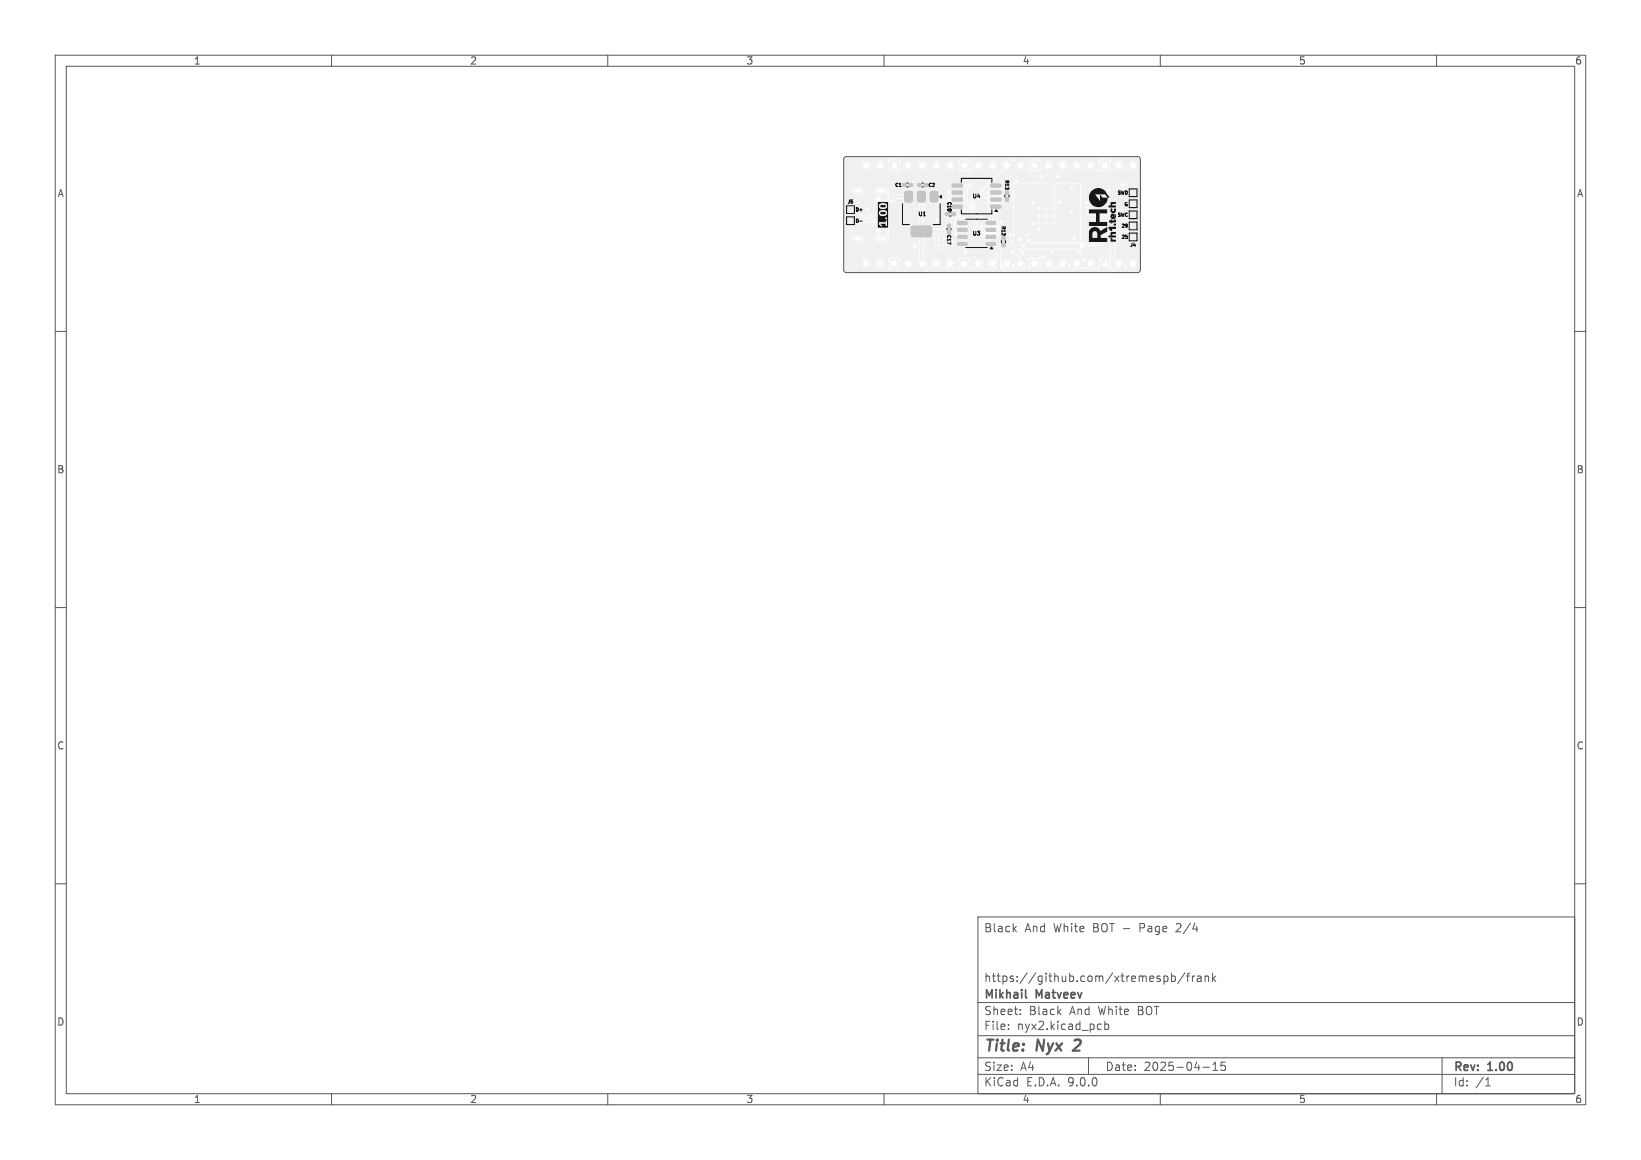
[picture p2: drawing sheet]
<svg xmlns="http://www.w3.org/2000/svg" width="297mm" height="210mm" viewBox="0 0 297 210" stroke-linecap="round" stroke-linejoin="round" font-family="sans-serif">
<g fill="#f0f0f0" stroke="#f0f0f0" stroke-width=".18">
<path d="M161 29.2h1.6v1.6h-1.6z"/>
<path d="M173.7 29.2h1.6v1.6h-1.6z"/>
<path d="M186.4 29.2h1.6v1.6h-1.6z"/>
<path d="M199.1 29.2h1.6v1.6h-1.6z"/>
<path d="M199.1 46.9h1.6v1.6h-1.6z"/>
<path d="M186.4 46.9h1.6v1.6h-1.6z"/>
<path d="M173.7 46.9h1.6v1.6h-1.6z"/>
<path d="M161 46.9h1.6v1.6h-1.6z"/>
<path d="M171.5 40.6h.5v.7h-.5z"/>
<path d="M171.5 41.7h.5v.7h-.5z"/>
<path d="M153.4 37.5h1v1h-1z"/>
<path d="M153.4 39.5h1v1h-1z"/>
<path d="M179.3 37.1h1.8l.1 .5-1.8 .1z"/>
<path d="M179.3 35.9l1.8-.1 .1 .5-1.8 .1z"/>
<path d="M179.3 34.6h1.8l.1 .5-1.8 .1z"/>
<path d="M179.3 33.3h1.8l.1 .5-1.8 .1z"/>
<path d="M172.3 33.3h1.8l.1 .5-1.8 .1z"/>
<path d="M172.3 34.6h1.8l.1 .5-1.8 .1z"/>
<path d="M172.3 35.9l1.8-.1 .1 .5-1.8 .1z"/>
<path d="M172.3 37.1h1.8l.1 .5-1.8 .1z"/>
<path d="M181.3 44h.6v.7h-.6z"/>
<path d="M181.3 42.8h.6v.7h-.6z"/>
<path d="M178.5 43.9h1.6l.1 .5h-1.7z"/>
<path d="M178.5 42.6h1.6l.1 .5-1.7 .1z"/>
<path d="M178.5 41.4l1.6-.1 .1 .5-1.7 .1z"/>
<path d="M178.5 40.1h1.6l.1 .5h-1.7z"/>
<path d="M173.3 40.1h1.7v.5h-1.6z"/>
<path d="M173.3 41.4l1.7-.1v.5l-1.6 .1z"/>
<path d="M173.3 42.6h1.7v.5l-1.6 .1z"/>
<path d="M173.3 43.9h1.7v.5h-1.6z"/>
<path d="M172.2 38.5h.7v.5h-.7z"/>
<path d="M171.1 38.5h.7v.5h-.7z"/>
<path d="M204.6 42.4h1v1h-1z"/>
<path d="M204.6 40.4h1v1h-1z"/>
<path d="M204.6 38.4h1v1h-1z"/>
<path d="M204.6 36.4h1v1h-1z"/>
<path d="M204.6 34.4h1v1h-1z"/>
<path d="M168.5 34.7l.9-.1 .3 .2 .1 1.4-.2 .3-.9 .1-.3-.2-.1-1.4z"/>
<path d="M166.1 34.8l.3-.2h.8l.2 .2 .1 1.4-.2 .3-.9 .1-.3-.2z"/>
<path d="M165 41l.4-.1 3 .1 .2 .3v1.3l-.4 .3-3.1-.1-.2-.4v-1.1z"/>
<path d="M163.8 34.8l.3-.2h.8l.2 .2 .1 1.4-.2 .3-.9 .1-.3-.2z"/>
<path d="M163.4 33.2h.6v.6h-.6z"/>
<path d="M164.5 33.2h.6v.6h-.6z"/>
<path d="M166.1 33.2h.7v.6h-.7z"/>
<path d="M167.2 33.2h.7v.6h-.7z"/>
<path d="M182 34.6h.5v.6h-.5z"/>
<path d="M182 35.8h.5v.6h-.5z"/>
<circle cx="156.8" cy="30" r=".8"/>
<circle cx="159.3" cy="30" r=".8"/>
<circle cx="164.4" cy="30" r=".8"/>
<circle cx="166.9" cy="30" r=".8"/>
<circle cx="169.5" cy="30" r=".8"/>
<circle cx="172" cy="30" r=".8"/>
<circle cx="177.1" cy="30" r=".8"/>
<circle cx="179.6" cy="30" r=".8"/>
<circle cx="182.2" cy="30" r=".8"/>
<circle cx="184.7" cy="30" r=".8"/>
<circle cx="189.8" cy="30" r=".8"/>
<circle cx="192.3" cy="30" r=".8"/>
<circle cx="194.9" cy="30" r=".8"/>
<circle cx="197.4" cy="30" r=".8"/>
<circle cx="202.5" cy="30" r=".8"/>
<circle cx="205" cy="30" r=".8"/>
<circle cx="188" cy="37.7" r=".3"/>
<circle cx="189.4" cy="37.7" r=".3"/>
<circle cx="190.8" cy="37.7" r=".3"/>
<circle cx="188" cy="39.1" r=".3"/>
<circle cx="189.4" cy="39.1" r=".3"/>
<circle cx="190.8" cy="39.1" r=".3"/>
<circle cx="188" cy="40.4" r=".3"/>
<circle cx="189.4" cy="40.4" r=".3"/>
<circle cx="190.8" cy="40.4" r=".3"/>
<circle cx="205" cy="47.7" r=".8"/>
<circle cx="202.5" cy="47.7" r=".8"/>
<circle cx="197.4" cy="47.7" r=".8"/>
<circle cx="194.9" cy="47.7" r=".8"/>
<circle cx="192.3" cy="47.7" r=".8"/>
<circle cx="189.8" cy="47.7" r=".8"/>
<circle cx="184.7" cy="47.7" r=".8"/>
<circle cx="182.2" cy="47.7" r=".8"/>
<circle cx="179.6" cy="47.7" r=".8"/>
<circle cx="177.1" cy="47.7" r=".8"/>
<circle cx="172" cy="47.7" r=".8"/>
<circle cx="169.5" cy="47.7" r=".8"/>
<circle cx="166.9" cy="47.7" r=".8"/>
<circle cx="164.4" cy="47.7" r=".8"/>
<circle cx="159.3" cy="47.7" r=".8"/>
<circle cx="156.8" cy="47.7" r=".8"/>
<circle cx="161.5" cy="36.4" r=".4"/>
<circle cx="181.2" cy="40.1" r=".4"/>
<circle cx="196.2" cy="47.1" r=".4"/>
<circle cx="200.7" cy="34.3" r=".4"/>
<circle cx="188.8" cy="46.5" r=".4"/>
<circle cx="183.1" cy="43.8" r=".4"/>
<circle cx="177.7" cy="41" r=".4"/>
<circle cx="182.9" cy="42.6" r=".4"/>
<circle cx="170.9" cy="43.2" r=".4"/>
<circle cx="188.4" cy="31.9" r=".4"/>
<circle cx="177.3" cy="42.6" r=".4"/>
<circle cx="183.2" cy="45.7" r=".4"/>
<circle cx="183.4" cy="48.2" r=".4"/>
<circle cx="184" cy="32.9" r=".4"/>
<circle cx="203.7" cy="48.3" r=".4"/>
<circle cx="193.6" cy="48.2" r=".4"/>
<circle cx="169.6" cy="39.8" r=".4"/>
<circle cx="177.6" cy="39.3" r=".4"/>
<circle cx="174.7" cy="45.6" r=".4"/>
<circle cx="185.1" cy="45.6" r=".4"/>
<circle cx="157" cy="37.9" r=".4"/>
<circle cx="191.4" cy="32" r=".4"/>
<circle cx="180.2" cy="38.6" r=".4"/>
<circle cx="157.3" cy="42" r=".4"/>
<circle cx="196.6" cy="36.7" r=".4"/>
<circle cx="183.4" cy="29" r=".4"/>
<circle cx="191.8" cy="36.6" r=".4"/>
<circle cx="194.5" cy="43.3" r=".4"/>
<circle cx="172.4" cy="43.8" r=".4"/>
<circle cx="194" cy="34" r=".4"/>
<circle cx="187" cy="40.6" r=".4"/>
<circle cx="187" cy="36.6" r=".4"/>
<circle cx="185.8" cy="42.6" r=".4"/>
<circle cx="184.5" cy="43.3" r=".4"/>
<circle cx="194" cy="38.4" r=".4"/>
<circle cx="187.9" cy="41.5" r=".4"/>
<circle cx="165.6" cy="44.6" r=".4"/>
<circle cx="202.7" cy="42.7" r=".4"/>
<circle cx="185.3" cy="44.4" r=".4"/>
<circle cx="183.3" cy="35.7" r=".4"/>
<circle cx="176.3" cy="37.5" r=".4"/>
<circle cx="171.8" cy="36.3" r=".4"/>
<circle cx="178.9" cy="36.5" r=".4"/>
<circle cx="178.8" cy="34.9" r=".4"/>
<circle cx="175.3" cy="33.5" r=".4"/>
<circle cx="171.8" cy="34.8" r=".4"/>
<circle cx="157.8" cy="39.2" r=".4"/>
<circle cx="158.2" cy="40.2" r=".4"/>
<circle cx="176.4" cy="41.2" r=".4"/>
<circle cx="203.3" cy="33.4" r=".4"/>
<circle cx="196.8" cy="37.6" r=".4"/>
<circle cx="186.3" cy="43.5" r=".4"/>
<circle cx="195.5" cy="45.5" r=".4"/>
<circle cx="190.3" cy="45.4" r=".4"/>
</g>
<path d="M155 34.5h.6M158.9 34.5h1.1M155 43.2h.6M158.9 43.2h1.1" fill="none" stroke="#f0f0f0" stroke-width="1"/>
<g fill="none" stroke="#f0f0f0" stroke-width=".18">
<path d="M153.9 38h.7l1.3 1.2h1.9M153.9 40h.7M159.5 34.5h1.2v8.7h-1.2M163.7 33.5v.9l.8 .8M166.4 34.4h.1M166.4 33.5v.9M171.8 36.3l.1-.2h2.3l.2 .3v2.2l-1.5 1.4v2.5l.4 .4h.9M171.8 34.8l.1 .1h2.3l.5 .4v3.4l-1.6 1.4v1.3l.2 .2h.9M172.6 38.8l-.4 .3M174.2 33.6l.7 .7v4.5l-.8 .8v.6M175.3 33.5l-2 .1M178.8 34.9h1.5l-.6 .5h-2.6l-1.7 1.7v.9l1.2 1.1v1.4l.4 .4v.4l.2 .3h2.1"/>
<path d="M178.9 36.5v.4l.2 .2M179.1 34.9h.1M179.1 37.1v.6l.3 .3v1.1l1 1v2.6l-.2 .2h-.9M179.8 35.7h.1M180.3 37.4l-.7 .6v1l1 1v2.2l1 .9M180.3 36.1v.6l-.3 .2h-.7l-.2 .2M182.1 34.8v.6l-.4 .4h-.3l-.2-.1h-4l-.9 .9v.9M182.2 30l-7 7v1.1l1.1 1.1v1.7l.3 .3h-.2l.7 .7h.8l.4 .4v.9l1 1M182.3 34.9l.8 .9h.2M182.3 36.1h-.9v.3l-.2 .2h-.4v.6M196.8 37.6l.2 1.3h8.1M203.3 33.4v1.2"/>
<path d="M203.6 34.9h1.5M154.8 40.2h3.4M166.9 47.7l.6 .7M205.1 40.9l-.9 .9h-2.9l-2.3 2.2h-12.2l-.5-.5M205.1 42.9l-.9-.9h-2.8l-2.3 2.3h-2.6l-1 1v.2l-.4-.4h-4.5l-.3 .3"/>
</g>
<path d="M163.7 33.5l.8 .8v.9M164.5 35.6h-2.2l-.8 .8M166.4 33.5v1.8M166.8 35.6v12M173.3 37.4v.7l-1.5 1.5v1.3l-1 1h-4M191.4 32l-.6 .6v5.1M166.8 44.4h-1l-.2 .2M170.1 41.9l-.5 .6v2.3h1.8l1-1 .4 .4h1.4M181.6 44.3l-.8 .9v3.6l-.2 .2M184.5 43.3l-.6 .5v1.7l2 1.8v1.6l-.1 .1M202.7 42.7l-1.4 1.1v4.9l-.3 .3h-32.8l-1.3-1.3" fill="none" stroke="#f0f0f0" stroke-width=".5"/>
<g fill="#f0f0f0">
<path d="M152.8 28.5l.4-.1h52.7l.3 .1 .2 .2v1.2h-.4l-.1-.2a.96 .96 0 0 0-1-.7 .96 .96 0 0 0-.8 .9h-.7v-.2a.95 .95 0 0 0-1.4-.6h-1l-.2-.2h-.7v.6h-.3v-.6h-.7l-.2 .2-.1 .7 .7 .1h-1.1a.96 .96 0 0 0-1-.9 .96 .96 0 0 0-.9 .9h-.7v-.2a.96 .96 0 0 0-1-.7 .96 .96 0 0 0-.9 .9h-.6l-.1-.2a.96 .96 0 0 0-1-.7 .96 .96 0 0 0-.8 .9h-.7v-.2a.95 .95 0 0 0-1.4-.6h-1l-.2-.2h-.7v.6h-.3v-.6h-.7l-.2 .2-.1 .7 .7 .1h-1.1a.96 .96 0 0 0-1.5-.7 .96 .96 0 0 0 0 1.6 .96 .96 0 0 0 1.5-.7v-.2h1.1v.2h-.7l.1 .7 .2 .3h.7v-.7h.3v.7h.7l.2-.3v-.7h-.6v-.3h.6v-.7h1a.95 .95 0 0 0 0 1.7 .95 .95 0 0 0 1.4-.9h.7v.2a.96 .96 0 0 0 1 .8 .96 .96 0 0 0 .9-1h.6v.2a.96 .96 0 0 0 1.1 .8 .96 .96 0 0 0 .8-1h.7v.2a.96 .96 0 0 0 1 .8 .96 .96 0 0 0 .9-1h1.1v.2h-.7l.1 .7 .1 .2 .8 .1v-.7h.3v.7h.7l.2-.3v-.7h-.6v-.3h.6v-.7h1a.96 .96 0 0 0 0 1.7 .96 .96 0 0 0 1.4-.9h.7v.2a.96 .96 0 0 0 1 .8 .96 .96 0 0 0 .9-1h.4v4.5l-1.8-.2-.2 .5h-.7l-.2-.2v-.6a.57 .57 0 0 0 .2-.8 .57 .57 0 0 0-.9 0 .57 .57 0 0 0 .3 .8v.8l.5 .4h.8l.2 .4h1l.1-1.1h.7v2h-.5l-.2-.3h-.5v.6h-.3v-.6h-.4l-.2 .3v.3h1.6v-.3h.5v1h-.5v-.4h-.7v.7h-.3v-.7h-.6v.5l.2 .2h1.2l.2-.3h.5v1l-1.8-.2-.2 .5h-7.1l-.2-.6a.57 .57 0 0 0 .2-.9 .57 .57 0 0 0-.9 .1 .57 .57 0 0 0 .2 .8l.2 .8 .2 .2h7.4l.2 .4h1l.1-1.1h.7v9.2h-.4a.96 .96 0 0 0-1.5-.7 .96 .96 0 0 0 0 1.7 .96 .96 0 0 0 1.5-.8v-.2h.4v1.4l-.4 .3h-4.7l.4-.5 .1-.3a1 1 0 0 0 1.4-.1 1 1 0 0 0 0-1.4 1 1 0 0 0-1.4 0l-.1-3 .3-.3 .3-.1 .5-.4a.63 .63 0 0 0 .3-1h1l.3 .4 .1 .9h1.2v-1.2l-.9-.1-.4-.3 .4-.4h.9v-1.2h-1.2l-.1 .9-.3 .3-3 .1-2.2 2.2h-3.2v-10.5l-.2-.2-4.4 .1-.1 4.7a.32 .32 0 0 1-.4 0 .32 .32 0 0 1-.1-.4v-4.4h-6.2a.63 .63 0 0 1-.8 0l-.2 .3h-1.8l-.2-.4h-.9v.4h2.9v.4l-2.9-.1v.5h-.3v-.5h-1.1l.1 .4 .3 .1h1.7l.4-.4h1.8v1.4a.34 .34 0 0 1-.6-.2l-.1-.6h-.7l-.1 .3v.6l-.3 .3a.29 .29 0 0 1-.3-.2 .29 .29 0 0 1 .1-.3v-.5l-.2-.2-1.8 .1a.61 .61 0 0 0-.7-.1 .61 .61 0 0 0-.4 .6v.2l-.8-.1 1.6-1.6 1.1-.1v-.4h-.5v-.1l2.1-2.1a.96 .96 0 0 0 1.4-.5 .96 .96 0 0 0-.7-1.3 .96 .96 0 0 0-1.2 .9h-.6l-.1-.2a.96 .96 0 0 0-1-.7 .96 .96 0 0 0-.8 .9h-.7v-.2a.95 .95 0 0 0-1.4-.6h-1l-.2-.2h-.7v.6h-.3v-.6h-.7l-.2 .2-.1 .7 .7 .1h-1.1a.96 .96 0 0 0-1-.9 .96 .96 0 0 0-.9 .9h-.7v-.2a.96 .96 0 0 0-1-.7 .96 .96 0 0 0-.9 .9h-.6l-.1-.2a.96 .96 0 0 0-1-.7 .96 .96 0 0 0-.8 .9h-.7v-.2a.95 .95 0 0 0-1.4-.6h-1l-.2-.2h-.7v.6h-.3v-.6h-.7l-.2 .2-.1 .7 .7 .1h-1.1a.96 .96 0 0 0-1-.9 .96 .96 0 0 0-.9 .9h-.7v-.2a.96 .96 0 0 0-1.6-.4 .96 .96 0 0 0 .3 1.6 .96 .96 0 0 0 1.3-1h.7v.2a.96 .96 0 0 0 1 .8 .96 .96 0 0 0 .9-1h1.1v.2h-.7l.1 .7 .1 .2 .8 .1v-.7h.3v.7h.7l.2-.3v-.7h-.6v-.3h.6v-.7h1a.96 .96 0 0 0 0 1.7 .96 .96 0 0 0 1.4-.9h.7v.2a.96 .96 0 0 0 1 .8 .96 .96 0 0 0 .9-1h.6v.2a.96 .96 0 0 0 1.1 .8 .96 .96 0 0 0 .8-1h.7v.2a.96 .96 0 0 0 1 .8 .96 .96 0 0 0 .9-1h1.1v.2h-.7l.1 .7 .1 .2 .8 .1v-.7h.3v.7h.7l.2-.3v-.7h-.6v-.3h.6v-.7h1a.96 .96 0 0 0 0 1.7 .96 .96 0 0 0 1.4-.9h.7v.2a.96 .96 0 0 0 1 .8 .96 .96 0 0 0 .9-1h.6l.1 .6-6.1 6.1-.1-2.5a.59 .59 0 0 0 .7-.4 .59 .59 0 0 0-.4-.7 .59 .59 0 0 0-.7 .4h-.3l-.3-.3h-1.7l-.2 .2h-4l-.1-.3-.4-.1v.5l4.5-.1v.4h-4.5v.4l.4-.1 .1-.3h4l.2 .3h1.9l.4 .4v.5h-.1l-.5-.5-1.8 .1a.59 .59 0 0 0-.7-.3 .59 .59 0 0 0-.4 .7h-1.1l-.3-.5-.6-.1v1.2h-.3v-1.2a.72 .72 0 0 0-.9 .6v.6h2.1v-.6h1.1a.67 .67 0 0 0 1 .3l.2 .1h1.9l.1 .2v.3l-2-.1-.3 .1a.55 .55 0 0 0-.6 0 .55 .55 0 0 0-.3 .5h-1.1v-.5h-.9v1.1h-.3v-1.1h-.9v.5a.84 .84 0 0 0 1.2 .6 .72 .72 0 0 0 .9-.6h1.1a.61 .61 0 0 0 .5 .5 .61 .61 0 0 0 .6-.3l1.9 .2-.1 .3h-1.8l-.1 .2v.5l.6 .2a.57 .57 0 0 1-.6 .4l-.6-.2v.5h-.3v-.5a.45 .45 0 0 0-.5 .5h.8l-.2 .3h-.6a.66 .66 0 0 0 .6 .6l-.1 1.3-.7 .7-1.8-.1a.64 .64 0 0 0-.6-.7h-1v-3.9l.4-.4 .1-1.5a.71 .71 0 0 0-.9-.5l.1-.5 .5 .2v-1.2h-.3a.25 .25 0 0 1-.1 .2 .25 .25 0 0 1-.3-.1h-.5l-.3 .3h-.4l-.1-.3-.4-.1v.5l.9-.1v.4h-1l-.2-.3v-.5h-.2a.38 .38 0 0 1-.6 .1h-.5l-.2 .3v.4l.2 .3 .1 .5 .1 .2-.1 .5h-1.4l-1.1 .9-.1-1.6-.7-.6h-1.5l-.3 .2-.1 .4h-2.1l-.3-.5-1-.1a.65 .65 0 0 0-.6 .6 .65 .65 0 0 0 .6 .7l1-.1 .3-.3v-.3h2.1a.65 .65 0 0 0 .5 .7l1.6-.1 .1 .8h-1.1a.48 .48 0 0 0-.7-.3 .48 .48 0 0 0 0 .8 .48 .48 0 0 0 .7-.4v-.1h1.1v4.2h-1.7l-.2-.2a.33 .33 0 0 1-.3-.2 .33 .33 0 0 1 .1-.4 .58 .58 0 0 0-.4-.6 .58 .58 0 0 0-.7 .3h-1.4l-1.3-1.3-.1-.4-1.2 .1 .1 1.2h1l.3-.2 1 1h1.6l.5 .4-.1 .2h-2.7l-.4-.3-.1-.4h-1.1l-.1 .1v1.2h1.1l.3-.2 3 .1a.55 .55 0 0 0 .7 .2 .55 .55 0 0 0 .4-.6h1.7v1.6h-1.1v-.1a.48 .48 0 0 0-.8-.2 .48 .48 0 0 0 .2 .8 .48 .48 0 0 0 .6-.5h1.1l-.1 .9h-1.7l-.3 .2-.1 .3h-2.1a.65 .65 0 0 0-.6-.6h-.7a.65 .65 0 0 0-.6 .7 .65 .65 0 0 0 .6 .6h1l.3-.3v-.4h2.1l.1 .5 .4 .2h1.4l.7-.5v-6.7a.62 .62 0 0 0 .7 .3 .62 .62 0 0 0 .5-.5l.4-.4h1a.6 .6 0 0 0 .5 .8l1-.1 .3-.3v-1.6l-.1-.2-.3-.2v-.3a.48 .48 0 0 0 .6-.4h.4l.1 .2v.6l-.1 .4v1.4l.1 .3 .4 .2v3.9l-1.1 .1a.65 .65 0 0 0-.6 .5v1.2l.1 .3 .4 .2 1.2 .1-.1 .9h-.6a.58 .58 0 0 0-.6 .5 .58 .58 0 0 0 .4 .7 .58 .58 0 0 0 .7-.4l.2 .1v2.1l-.4 .6h-.7a.95 .95 0 0 0-1.4-.7h-1l-.2-.3h-.7v.7h-.3v-.7h-.7l-.2 .3-.1 .7h.7h-1.1a.96 .96 0 0 0-1-.8 .96 .96 0 0 0-.9 .8h-.7v-.1a.96 .96 0 0 0-1.6-.5 .96 .96 0 0 0 .3 1.6 .96 .96 0 0 0 1.3-1h.7v.2a.96 .96 0 0 0 1 .9 .96 .96 0 0 0 .9-1.1h1.1v.3h-.7l.1 .7 .1 .2h.8v-.6h.3v.6h.7l.2-.2v-.7h-.6v-.3h.6v-.7h1a.96 .96 0 0 0 0 1.7 .96 .96 0 0 0 1.4-1h.7v.2a1.03 1.03 0 0 0 1.3 .9l.5 .6-14.6 .1-.4-.2-.1-.4v-19.9z"/>
<path d="M184.4 45.2h5.3a.62 .62 0 0 0 .5 .7 .62 .62 0 0 0 .7-.6h4a.6 .6 0 0 0 .7 .7 .6 .6 0 0 0 .4-.9l.6-.6 2.6-.1 2.2-2.2h.8v.3a.48 .48 0 0 1-.6 .4l-.7 .8v2.9h-.8v.7h-.3v-.7l-.8 .1-.1 .2-.1 .7h.7v.3h-.7v.6h-.7a1 1 0 0 0 0-1.4 1 1 0 0 0-1.4 0 1 1 0 0 0 .1 1.4h-1.3a1 1 0 0 0 .1-1.4 1 1 0 0 0-1.5 0 1 1 0 0 0 .1 1.4h-1.2a1 1 0 0 0 .1-1.4 1 1 0 0 0-1.5 0 1 1 0 0 0 .1 1.4h-1.3a1 1 0 0 0 .1-1.4 1 1 0 0 0-1.4 0 1 1 0 0 0 0 1.4h-.7l-.1-.6h-.6v-.3h.6v-.7l-.1-.2-.8-.1v.7h-.3v-.7h-.7l-.3 .3-1.7-1.5z"/>
<path d="M167.2 43.1h1a.82 .82 0 0 0 .7-.8h.3v2.5l.2 .3 2 .1 1-.8 .3 .2h2.2l.3-.2v-.5l-.2-.2h-2a.58 .58 0 0 0-.6-.5 .58 .58 0 0 0-.6 .6l-.6 .6-1.2-.1v-1.7l.3-.3h.8a.44 .44 0 0 0 .5 .4v-.6l.2-.2h.6v-.1a.36 .36 0 0 1-.2-.6v-1.4l.5-.6a.4 .4 0 0 0 .4-.4l.5-.5 .1-.4h.5v.6l-1.5 1.3-.1 2.5-.7-.1v.5l.3-.1 .2-.3h.2l.1 .3 .7 .7h1.5l.3-.1v-.5l-.1-.2h-1.8l-.2-.2v-.3l1.8 .1 .3-.2v-.5l-.1-.2h-1.7v-.3l1.5-.1 .3-.1v-.7l-.2-.1h-.6l-.1-.2 .8-.8 .1-.4 .9 .8v1.4a.59 .59 0 0 0-.2 .7 .59 .59 0 0 0 .7 .3l.4 .4h.8l.2 .2 .1 .9 .4 .5-.2 .2v.5l.2 .2h1.7l.2-.3-.2-.5-1-.1-.3-.3 1.3-.1 .5-.7 .4 .4 .2 .6h.7l.1-.2-.1-.6-.6-.2-.5-.6v-2.1l-1-1v-.8l.3-.2h.9l.2-.2v-.5l-.2-.3 .5-.3v-.3l.4 .3h.5l.2-.1 .1-.4 .5 .2v7.1l.2 .4-.2 1.1 .2 .3 .1 .5 1 1.1a1.04 1.04 0 0 0-.5 1.7h-1.3a.98 .98 0 0 0-.1-1.5 .98 .98 0 0 0-1.4 .3l-.1-1.9 .9-.8v-.5l-.3-.3-.5 .1-.2 .4-.7 .7v2a1.03 1.03 0 0 0-1.5 .1 1.03 1.03 0 0 0 .1 1.4h-1.3a.99 .99 0 0 0 0-1.4 .99 .99 0 0 0-1.4 0 .99 .99 0 0 0 .1 1.4h-.7l-.1-.6h-.6v-.3h.6v-.7l-.2-.3h-.7v.7h-.3v-.7l-.8 .1-.1 .2-.1 .7h.7v.3h-.7v.6h-.8a.99 .99 0 0 0 .1-1.4 .99 .99 0 0 0-1.5 0 .99 .99 0 0 0 .2 1.4h-1.3a.99 .99 0 0 0 0-1.4 .99 .99 0 0 0-1.4 0 .99 .99 0 0 0 .1 1.4h-.6a.84 .84 0 0 1-.4-1l-.1-.4-.5-.3z"/>
<path d="M177.3 35.9h1.4a.72 .72 0 0 0-.3 .7 .72 .72 0 0 0 .5 .6v.5l.3 .4v1l.4 .6h-.1v.5h-.3v-.5l-.8 .1-.2 .4h1.3v.7h-.3v-.4l-1 .1 .3 .3h1.6v.3h-1.5l-.3 .2h-1l-.2-.6-.3-.4v-1.4l-1-1a.61 .61 0 0 0 .9-.2 .61 .61 0 0 0-.2-.8v-.3z"/>
<path d="M183.5 33.3h.1a.59 .59 0 0 0 .8 0h6v4.2l-.1 .1h-.4a.45 .45 0 0 0-.5-.4 .45 .45 0 0 0-.4 .4h-.5a.45 .45 0 0 0-.7-.3 .45 .45 0 0 0 0 .8 .45 .45 0 0 0 .7-.4v-.1h.5a.45 .45 0 0 0 .4 .5 .45 .45 0 0 0 .5-.5h.4a.46 .46 0 0 0 .6 .5 .46 .46 0 0 0 .3-.6v-4.2h4.3v5.7h-4.3a.45 .45 0 0 0-.4-.4 .45 .45 0 0 0-.5 .4h-.4a.45 .45 0 0 0-.5-.4 .45 .45 0 0 0-.4 .4h-.5a.45 .45 0 0 0-.7-.3 .45 .45 0 0 0 0 .7 .45 .45 0 0 0 .7-.3v-.1h.5a.45 .45 0 0 0 .4 .5 .45 .45 0 0 0 .5-.5h.4a.45 .45 0 0 0 .5 .5 .45 .45 0 0 0 .4-.5h4.3v1.4h-4.3a.45 .45 0 0 0-.4-.4 .45 .45 0 0 0-.5 .4h-.4a.45 .45 0 0 0-.5-.4 .45 .45 0 0 0-.4 .4h-.5a.45 .45 0 0 0-.7-.3 .45 .45 0 0 0 0 .7 .45 .45 0 0 0 .7-.3v-.1h.5a.45 .45 0 0 0 .4 .5 .45 .45 0 0 0 .5-.5h.4a.45 .45 0 0 0 .5 .5 .45 .45 0 0 0 .4-.5h4.3v3.4h-8.7a.55 .55 0 0 0-.3-.8 .55 .55 0 0 0-.7 .4 .55 .55 0 0 0 .5 .7l.4 .1h8.7l.1 .7-.2 .1-.2-.1-4.9-.1-.3 .2h-6.4l.1-1.2-.1-.4v-7.1a.61 .61 0 0 0 0-1.1z"/>
<circle cx="190.8" cy="40.4" r=".3"/>
<circle cx="189.4" cy="40.4" r=".3"/>
<circle cx="188" cy="40.4" r=".3"/>
<circle cx="190.8" cy="39.1" r=".3"/>
<circle cx="189.4" cy="39.1" r=".3"/>
<circle cx="188" cy="39.1" r=".3"/>
<circle cx="189.4" cy="37.7" r=".3"/>
<circle cx="188" cy="37.7" r=".3"/>
</g>
<g fill="#fff" stroke="#fff" stroke-width=".18">
<circle cx="161.5" cy="36.4" r=".2"/>
<circle cx="181.2" cy="40.1" r=".2"/>
<circle cx="196.2" cy="47.1" r=".2"/>
<circle cx="200.7" cy="34.3" r=".2"/>
<circle cx="188.8" cy="46.5" r=".2"/>
<circle cx="183.1" cy="43.8" r=".2"/>
<circle cx="177.7" cy="41" r=".2"/>
<circle cx="182.9" cy="42.6" r=".2"/>
<circle cx="170.9" cy="43.2" r=".2"/>
<circle cx="188.4" cy="31.9" r=".2"/>
<circle cx="177.3" cy="42.6" r=".2"/>
<circle cx="183.2" cy="45.7" r=".2"/>
<circle cx="183.4" cy="48.2" r=".2"/>
<circle cx="184" cy="32.9" r=".2"/>
<circle cx="203.7" cy="48.3" r=".2"/>
<circle cx="193.6" cy="48.2" r=".2"/>
<circle cx="169.6" cy="39.8" r=".2"/>
<circle cx="177.6" cy="39.3" r=".2"/>
<circle cx="174.7" cy="45.6" r=".2"/>
<circle cx="185.1" cy="45.6" r=".2"/>
<circle cx="157" cy="37.9" r=".2"/>
<circle cx="191.4" cy="32" r=".2"/>
<circle cx="180.2" cy="38.6" r=".2"/>
<circle cx="157.3" cy="42" r=".2"/>
<circle cx="196.6" cy="36.7" r=".2"/>
<circle cx="183.4" cy="29" r=".2"/>
<circle cx="191.8" cy="36.6" r=".2"/>
<circle cx="194.5" cy="43.2" r=".2"/>
<circle cx="172.4" cy="43.8" r=".25"/>
<circle cx="194" cy="34" r=".2"/>
<circle cx="187" cy="40.6" r=".2"/>
<circle cx="187" cy="36.6" r=".2"/>
<circle cx="185.8" cy="42.6" r=".2"/>
<circle cx="184.5" cy="43.2" r=".25"/>
<circle cx="194" cy="38.4" r=".2"/>
<circle cx="187.9" cy="41.5" r=".2"/>
<circle cx="165.6" cy="44.6" r=".2"/>
<circle cx="202.7" cy="42.7" r=".25"/>
<circle cx="185.3" cy="44.4" r=".2"/>
<circle cx="183.3" cy="35.8" r=".2"/>
<circle cx="176.3" cy="37.5" r=".2"/>
<circle cx="171.8" cy="36.2" r=".2"/>
<circle cx="178.9" cy="36.5" r=".2"/>
<circle cx="178.8" cy="34.9" r=".2"/>
<circle cx="175.3" cy="33.5" r=".2"/>
<circle cx="171.8" cy="34.8" r=".2"/>
<circle cx="157.8" cy="39.2" r=".2"/>
<circle cx="158.2" cy="40.2" r=".2"/>
<circle cx="176.4" cy="41.2" r=".2"/>
<circle cx="203.3" cy="33.4" r=".2"/>
<circle cx="196.8" cy="37.6" r=".2"/>
<circle cx="186.3" cy="43.5" r=".2"/>
<circle cx="195.5" cy="45.5" r=".2"/>
<circle cx="190.3" cy="45.4" r=".2"/>
<circle cx="156.8" cy="30" r=".5"/>
<circle cx="159.3" cy="30" r=".5"/>
<circle cx="161.8" cy="30" r=".5"/>
<circle cx="164.4" cy="30" r=".5"/>
<circle cx="166.9" cy="30" r=".5"/>
<circle cx="169.5" cy="30" r=".5"/>
<circle cx="172" cy="30" r=".5"/>
<circle cx="174.5" cy="30" r=".5"/>
<circle cx="177.1" cy="30" r=".5"/>
<circle cx="179.6" cy="30" r=".5"/>
<circle cx="182.2" cy="30" r=".5"/>
<circle cx="184.7" cy="30" r=".5"/>
<circle cx="187.2" cy="30" r=".5"/>
<circle cx="189.8" cy="30" r=".5"/>
<circle cx="192.3" cy="30" r=".5"/>
<circle cx="194.9" cy="30" r=".5"/>
<circle cx="197.4" cy="30" r=".5"/>
<circle cx="199.9" cy="30" r=".5"/>
<circle cx="202.5" cy="30" r=".5"/>
<circle cx="205" cy="30" r=".5"/>
<circle cx="158.9" cy="41.7" r=".33"/>
<circle cx="158.9" cy="36" r=".33"/>
<circle cx="188" cy="37.7" r=".13"/>
<circle cx="189.4" cy="37.7" r=".12"/>
<circle cx="190.8" cy="37.7" r=".12"/>
<circle cx="188" cy="39.1" r=".13"/>
<circle cx="189.4" cy="39.1" r=".12"/>
<circle cx="190.8" cy="39.1" r=".12"/>
<circle cx="188" cy="40.4" r=".12"/>
<circle cx="189.4" cy="40.4" r=".12"/>
<circle cx="190.8" cy="40.4" r=".12"/>
<circle cx="205" cy="47.7" r=".5"/>
<circle cx="202.5" cy="47.7" r=".5"/>
<circle cx="199.9" cy="47.7" r=".5"/>
<circle cx="197.4" cy="47.7" r=".5"/>
<circle cx="194.9" cy="47.7" r=".5"/>
<circle cx="192.3" cy="47.7" r=".5"/>
<circle cx="189.8" cy="47.7" r=".5"/>
<circle cx="187.2" cy="47.7" r=".5"/>
<circle cx="184.7" cy="47.7" r=".5"/>
<circle cx="182.2" cy="47.7" r=".5"/>
<circle cx="179.6" cy="47.7" r=".5"/>
<circle cx="177.1" cy="47.7" r=".5"/>
<circle cx="174.5" cy="47.7" r=".5"/>
<circle cx="172" cy="47.7" r=".5"/>
<circle cx="169.5" cy="47.7" r=".5"/>
<circle cx="166.9" cy="47.7" r=".5"/>
<circle cx="164.4" cy="47.7" r=".5"/>
<circle cx="161.8" cy="47.7" r=".5"/>
<circle cx="159.3" cy="47.7" r=".5"/>
<circle cx="156.8" cy="47.7" r=".5"/>
</g>
<path d="M155 34.5h.6M158.9 34.5h1.1M155 43.2h.6M158.9 43.2h1.1" fill="none" stroke="#fff" stroke-width=".6"/>
<g fill="#c4c4c4" stroke="#c4c4c4" stroke-width=".18">
<path d="M171.5 40.6h.5v.7h-.5z"/>
<path d="M171.5 41.7h.5v.7h-.5z"/>
<path d="M179.3 37.1h1.8l.1 .5-1.8 .1z"/>
<path d="M179.3 35.9l1.8-.1 .1 .5-1.8 .1z"/>
<path d="M179.3 34.6h1.8l.1 .5-1.8 .1z"/>
<path d="M179.3 33.3h1.8l.1 .5-1.8 .1z"/>
<path d="M172.3 33.3h1.8l.1 .5-1.8 .1z"/>
<path d="M172.3 34.6h1.8l.1 .5-1.8 .1z"/>
<path d="M172.3 35.9l1.8-.1 .1 .5-1.8 .1z"/>
<path d="M172.3 37.1h1.8l.1 .5-1.8 .1z"/>
<path d="M181.3 44h.6v.7h-.6z"/>
<path d="M181.3 42.8h.6v.7h-.6z"/>
<path d="M178.5 43.9h1.6l.1 .5h-1.7z"/>
<path d="M178.5 42.6h1.6l.1 .5-1.7 .1z"/>
<path d="M178.5 41.4l1.6-.1 .1 .5-1.7 .1z"/>
<path d="M178.5 40.1h1.6l.1 .5h-1.7z"/>
<path d="M173.3 40.1h1.7v.5h-1.6z"/>
<path d="M173.3 41.4l1.7-.1v.5l-1.6 .1z"/>
<path d="M173.3 42.6h1.7v.5l-1.6 .1z"/>
<path d="M173.3 43.9h1.7v.5h-1.6z"/>
<path d="M172.2 38.5h.7v.5h-.7z"/>
<path d="M171.1 38.5h.7v.5h-.7z"/>
<path d="M168.5 34.7l.9-.1 .3 .2 .1 1.4-.2 .3-.9 .1-.3-.2-.1-1.4z"/>
<path d="M166.1 34.8l.3-.2h.8l.2 .2 .1 1.4-.2 .3-.9 .1-.3-.2z"/>
<path d="M165 41l.4-.1 3 .1 .2 .3v1.3l-.4 .3-3.1-.1-.2-.4v-1.1z"/>
<path d="M163.8 34.8l.3-.2h.8l.2 .2 .1 1.4-.2 .3-.9 .1-.3-.2z"/>
<path d="M163.4 33.2h.6v.6h-.6z"/>
<path d="M164.5 33.2h.6v.6h-.6z"/>
<path d="M166.1 33.2h.7v.6h-.7z"/>
<path d="M167.2 33.2h.7v.6h-.7z"/>
<path d="M182 34.6h.5v.6h-.5z"/>
<path d="M182 35.8h.5v.6h-.5z"/>
</g>
<g fill="#000">
<path d="M159.4 38.4h.7l.2 .2-.2 .2h-.6l-.2-.1zM159.4 37.2l.7-.1 .2 .3-.2 .1h-.6l-.2-.1zM197.1 37.9h3.3v.7h-1.4v1.6h1.4v.7h-3.3v-.7h1.3v-1.6h-1.3zM197.6 34.6l.1-.1a1.72 1.72 0 0 1 2.7 .8l.4 .5h-.3l-.5-.6h-1.8l.9 1.2v-.6l.8 1.1-.8-1.1h.5l.6 .9-.8 .7h-1l-.8-.4-.4-.7-.1-.9zM199.1 35.2l.5 .6h-.5zM199.6 35.8h.9l-.3 .9zM201.1 38.8l.5-.1v.6l.1-.2-.1-.2 .3-.2v.6h-.5v-.3l-.1 .2 .1 .1h.5a.5 .5 0 0 1-.7 .3 .5 .5 0 0 1-.1-.8zM201.1 36.7l.8-.1v.3h-.5l-.1 .2 .1 .1h.5v.4h-1.3v-.4h.5l-.1-.2zM200.7 39.9h.3v-.2h.3v.2h.3v-.1l.3-.1 .1 .3-.2 .2-.8 .2v-.1h-.3zM201.1 37.7l.3 .2a.19 .19 0 0 0-.1 .3 .19 .19 0 0 0 .3 0 .19 .19 0 0 0 0-.3l.2-.2a.52 .52 0 0 1 .1 .7 .52 .52 0 0 1-.8 .1 .52 .52 0 0 1 0-.8zM158.9 36.6h1.8v.7h-.1a.79 .79 0 0 0-.8-.5 .79 .79 0 0 0-.7 .5 .79 .79 0 0 0 .7 .6 .79 .79 0 0 0 .8-.6h.1v1.3h-.1a.79 .79 0 0 0-.8-.6 .79 .79 0 0 0-.7 .6 .79 .79 0 0 0 .7 .5 .79 .79 0 0 0 .8-.5h.1v.9h-.1a.19 .19 0 0 0-.3-.1 .19 .19 0 0 0 0 .3 .19 .19 0 0 0 .3-.1l.1-.1v1.4h-.2v-1h-.2v.3h-1.2v.5l.4 .3 .2-.2-.4-.3h1v.4h.4v.3h-1.8zM197.4 41.4l.5-.2h.6l.4 .2 .2 .4 1.3-.7v.8l-.8 .4h-1l-.2-.4h-.5l-.2 .3v.9h.9v-.8h1l-.4 .3v.5h1.2v.7h-3.3v-1.8z"/>
<path d="M201 43.1h.3l.1 .3h.5v.4h-.9v-.4h.1zM201.1 42.1l.8-.1v.3l-.5 .1-.1 .1 .1 .1h.5v.4h-1.3v-.4h.5l-.1-.2zM200.6 41.1h1.3v.3h-.8l.3 .3-.3 .2-.5-.5z"/>
<circle cx="201.8" cy="40.7" r=".21"/>
</g>
<g fill="none" stroke="#000" stroke-width=".18">
<path d="M153.2 37.3h1.4v1.4h-1.4zM153.2 39.3h1.4v1.4h-1.4zM163.3 36.9v3.8h1.3M164.1 33.1h.3M164.1 33.9h.3M166.9 33.1h.2M166.9 33.9h.2M170.2 36.9v3.8h-1.3M171.9 38.4h.2M171.9 39.1h.2M174 33v-.7h5.5v.7M174 38v.7h5.5v-.7"/>
<path d="M174.8 39.7h3.9M181.9 35.3v.4M182.6 35.3v.4M204.4 34.2h1.4v1.4h-1.4zM204.4 36.2h1.4v1.4h-1.4zM204.4 38.2h1.4v1.4h-1.4zM155.6 40h.5M171.4 41.4v.2M172.1 41.4v.2M174.8 44.8h3.9M181.2 43.6v.3M182 43.6v.3"/>
<path d="M204.4 40.2h1.4v1.4h-1.4zM204.4 42.2h1.4v1.4h-1.4z"/>
</g>
<path d="M170.1 35.6l.3-.2v.5zM180.3 38l.2 .3h-.4zM179.5 44.7l.2 .3h-.5z" fill="#000" stroke="#000" stroke-width=".18"/>
<g fill="none" stroke="#575757" stroke-width=".18">
<path d="M10 10h277v190h-277zM12 12h273v186h-273zM60 10v2M110 10v2M160 10v2M210 10v2M260 10v2M152.8 28.5l.4-.1h52.9l.3 .5v20.1l-.5 .4-52.9-.1-.3-.4v-20zM10 60h2M285 60h2M10 110h2M285 110h2"/>
<path d="M10 160h2M177 166h108v32h-108zM183.5 168.1l.5 .6M184 167.7l-.6 .6M210.7 176.8l.4-.1 .3 .3v.4l-.2 .2h-.5M212 176.8l.5-.1 .2 .3v.4l-.1 .2h-.6M212 176.2v1.5M214.5 176.1l-1.3 2M214.7 176.7h.6M215.3 176.2l-.3 .2v1.3M215.8 176.7v1M216.2 176.7l-.2 .1-.2 .2"/>
<path d="M216.7 176.8h.6l.1 .9M217.4 177.1h-.5a.29 .29 0 0 0-.2 .3 .29 .29 0 0 0 .2 .3l.5-.1M218.1 176.8l.2-.1 .4 .1v.9M218.1 176.7v1M219.5 176.2v1.5M219.6 177.1l.4 .6M220 176.7l-.5 .6M285 160h2M60 198v2M110 198v2M160 198v2M177 194.5h108"/>
<path d="M177 191.5h108M177 187.5h108M177 181.5h108M182.5 186.3v.1M182.5 185.5v.1M184.7 183.6v.1M184.7 182.8v.1M197 191.5v3M198.9 185.4l.4 .1M199.3 186.3l-.4 .1M200 185.5l.4-.1 .3 .3v.4l-.2 .2h-.5M200 184.9v1.5"/>
<path d="M210 198v2M217.7 193.2h1.2M219.5 193.8h.9M219.5 192.7l.5-.4v1.5M221.7 192.3h-.7v.7l.2-.1h.5l.1 .3-.1 .5-.2 .1-.5-.1M260 198v2M261 191.5v6.5M268.9 196.6h.8M269 195.5l.3-.4v1.5"/>
</g>
<path d="M195.4 189.1l-1.2 1.1h1.2" fill="none" stroke="#575757" stroke-width=".4"/>
<path d="M185.6 180.5l.2 .2" fill="none" stroke="#575757" stroke-width=".3"/>
<g font-size="2.8" fill="#575757">
<text x="178" y="190.9">Title:</text>
<text x="187.7" y="190.9">Nyx</text>
<text x="195.2" y="190.9">2</text>
</g>
<g font-size="2.1" fill="#575757">
<text x="178" y="169">Black</text>
<text x="185.4" y="169">And</text>
<text x="190.7" y="169">White</text>
<text x="198" y="169">BOT -</text>
<text x="206.6" y="169">Page</text>
<text x="213.4" y="169">2/4</text>
<text x="178" y="178">https://github.com/xtremespb/frank</text>
<text x="178" y="184">Sheet:</text>
<text x="178" y="181.2">Mikhail</text>
<text x="186.2" y="184">Black</text>
<text x="187.6" y="181.2">Matveev</text>
<text x="193.7" y="184">And</text>
<text x="199" y="184">White</text>
<text x="206.2" y="184">BOT</text>
<text x="178" y="186.7">File:</text>
<text x="184.1" y="186.7">nyx2.kicad_pcb</text>
<text x="178" y="196.9">KiCad</text>
<text x="178" y="194.1">Size:</text>
<text x="184.7" y="194.1">A4</text>
<text x="185.7" y="196.9">E.D.A.</text>
<text x="193.3" y="196.9">9.0.0</text>
<text x="200" y="194.1">Date:</text>
<text x="207" y="194.1">2025-04-15</text>
<text x="263" y="194.3">Rev:</text>
<text x="263" y="196.9">Id:</text>
<text x="267.1" y="196.9">/1</text>
<text x="269.4" y="194.3">1.00</text>
</g>
<g font-size="1.8" fill="#575757">
<text x="35" y="11.9">1</text>
<text x="85" y="11.9">2</text>
<text x="135" y="11.9">3</text>
<text x="185" y="11.9">4</text>
<text x="235" y="11.9">5</text>
<text x="285" y="11.9">6</text>
<text x="10.3" y="35.9">A</text>
<text x="285.4" y="35.9">A</text>
<text x="10.3" y="85.9">B</text>
<text x="285.3" y="85.9">B</text>
<text x="10.3" y="135.9">C</text>
<text x="285.3" y="135.9">C</text>
<text x="10.3" y="185.9">D</text>
<text x="285.3" y="185.9">D</text>
<text x="35" y="199.9">1</text>
<text x="85" y="199.9">2</text>
<text x="135" y="199.9">3</text>
<text x="185" y="199.9">4</text>
<text x="235" y="199.9">5</text>
<text x="285" y="199.9">6</text>
</g>
<g font-size="1">
<text x="166.1" y="39.3">U1</text>
<text x="175.9" y="36.1">U4</text>
<text x="175.9" y="42.8">U3</text>
</g>
<g font-size=".8">
<text x="162" y="33.9">C1</text>
<text x="168" y="33.9">C2</text>
<text x="181.8" y="32.6" transform="rotate(90 181.8 32.6)">R13</text>
<text x="202.2" y="35.3">SWD</text>
<text x="153.4" y="36.9">J5</text>
<text x="154.8" y="38.4">D+</text>
<text x="154.8" y="40.4">D-</text>
<text x="171.4" y="36.5" transform="rotate(90 171.4 36.5)">C18</text>
<text x="181.2" y="40.9" transform="rotate(90 181.2 40.9)">R12</text>
<text x="202.2" y="39.3">SWC</text>
<text x="203" y="41.3">29</text>
<text x="203.4" y="37.5">G</text>
<text x="171.3" y="42.5" transform="rotate(90 171.3 42.5)">C17</text>
<text x="203" y="43.3">25</text>
<text x="204.5" y="44.8">J4</text>
</g>
</svg>
